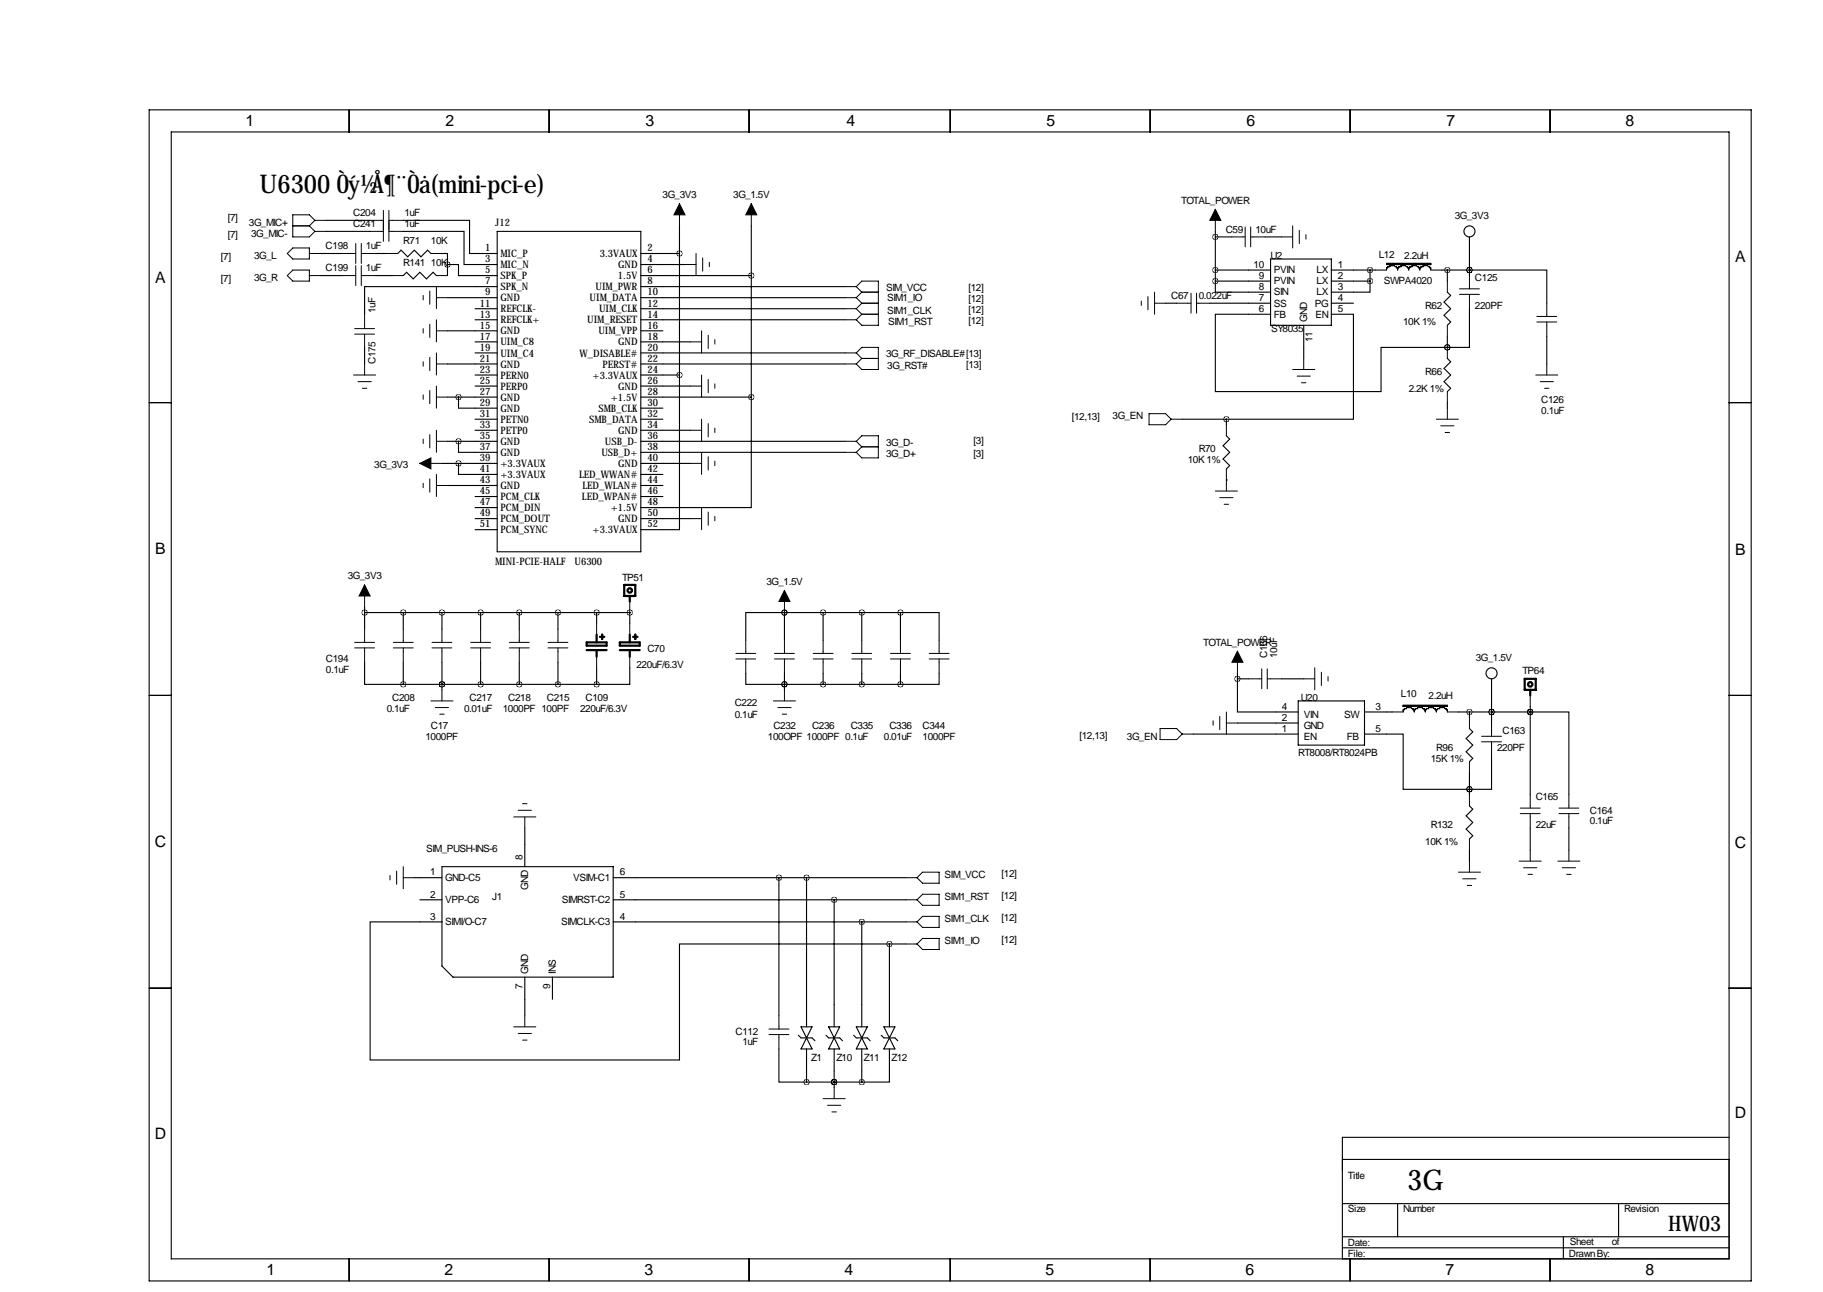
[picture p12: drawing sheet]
<svg xmlns="http://www.w3.org/2000/svg" width="419mm" height="297mm" viewBox="0 0 419 297" stroke-linecap="round" stroke-linejoin="round" font-family="sans-serif">
<g fill="none" stroke="#000" stroke-width=".25">
<path d="M34.3 25.3h368.3v269.2h-368.3zM39.4 30.3h358.1v259.1h-358.1zM80.3 25.3v5M126.2 25.3v5M172.2 25.3v5M218.4 25.3v5M264.4 25.3v5M310.4 25.3v5M356.4 25.3v5M73.7 58.3h5M74.9 53.2h10.2M74.9 50.7h10.2"/>
<path d="M86.4 58.3h2.5M91.4 58.3l.8-.8 1.5 1.5 1.5-1.5 1.6 1.5 1.5-1.5 .8 .8M92.7 50.7h15.2v7.6h6.4M92.7 53.2h14v7.6h7.6M101.6 58.3h1.3v2.5M114.3 53.2h33v73.7h-33zM147.3 58.3h8.9M156.2 51.9v34.3M172.7 51.9v39.4M279.4 54.5h3.8M279.4 53.2v11.4M290.8 54.5h3.8"/>
<path d="M292.1 59.5h14v15.3h-14zM337.8 54.5v8.9M73.7 63.4h5M83.8 79.9v3.8M86.4 63.4h3.8M92.7 63.4l.8-.8 1.5 1.5 1.5-1.5 1.5 1.5 1.6-1.5 .7 .8M102.9 60.8h2.5v2.6h8.9M102.9 68.4h11.4M102.9 76.1h11.4M102.9 60.8v2.6M109.2 71h5.1M109.2 73.5h5.1"/>
<path d="M109.2 78.6h5.1M114.3 65.9h-30.5v6.3M147.3 60.8h10.2M147.3 63.4h25.4M147.3 65.9h47M147.3 68.4h47M147.3 71h47M147.3 73.5h47M147.3 76.1h5.1M147.3 78.6h11.4M268 69.7h2.5M278.1 69.7h14"/>
<path d="M279.4 64.6v2.6h12.7M279.4 62.1h12.7M279.4 64.6h12.7M292.1 72.2h-12.7v17.8h38.1v-10.1h15.2M299.7 74.8v7.6M306.1 72.2h5v24.2h-29.2M306.1 62.1h10.1M306.1 64.6h8.9M306.1 69.7h5M315 64.6v2.6h-8.9M315 62.1v2.5M318.8 60.6h10.1v.2h-10.1z"/>
<path d="M318.8 62.1v-.5h.2v-.3h.5v-.2h1l.6 .2v.3h.5v-.3h.5v-.2h1l.5 .2v.3h.5v-.3h.5v-.2h1l.5 .2v.3h.5v-.3h.6v-.2h1l.5 .2v.3h.2v.5M321.3 61.6v.5M323.8 61.6v.5M326.4 61.6v.5M331.5 62.1h6.3M332.7 79.9h.1M332.7 62.1v2.5M332.7 77.3v2.6M332.7 67.2l.8 .7-1.5 1.6 1.5 1.5-1.5 1.5 1.5 1.5-.8 .8M337.8 62.1h17.8v7.6M337.8 62.1h.1M337.8 71v8.9h-5.1"/>
<path d="M355.6 77.3v6.4M34.3 92.6h5.1M102.9 83.7h11.4M102.9 91.3h11.4M105.4 91.3v2.5h8.9M109.2 81.1h5.1M109.2 86.2h5.1M109.2 88.8h5.1M109.2 96.4h5.1M109.2 98.9h5.1M147.3 81.1h47M147.3 83.7h47"/>
<path d="M147.3 86.2h8.9M147.3 88.8h11.4M147.3 91.3h25.4M147.3 93.8h5.1M147.3 96.4h5.1M147.3 98.9h11.4M156.2 86.2v35.6h-8.9M172.7 91.3v25.4h-25.4M271.8 96.4h10.1M281.9 96.4v1.2M332.7 92.6v1.2M332.7 82.4l.8 .8-1.5 1.5 1.5 1.5-1.5 1.5 1.5 1.6-.8 .7"/>
<path d="M397.5 92.6h5.1M101.6 106.5h12.7M102.9 101.5h11.4M102.9 111.6h11.4M105.4 101.5v2.5h8.9M105.4 106.5v2.6h8.9M109.2 114.2h5.1M109.2 116.7h5.1M109.2 119.2h5.1M147.3 101.5h47M147.3 104h47M147.3 106.5h11.4"/>
<path d="M147.3 109.1h5.1M147.3 111.6h5.1M147.3 114.2h5.1M147.3 119.2h11.4M281.9 110.3h.1M281.9 100.2l.8 .8-1.5 1.5 1.5 1.5-1.5 1.5 1.5 1.5-.8 .8M83.8 139.6v5M109.2 121.8h5.1M34.3 159.9h5.1M83.8 152.3v5h8.9M83.8 140.8h61M92.7 140.8v3.8"/>
<path d="M92.7 152.3v5M92.7 157.3h44.5M101.6 157.3h.1M101.6 140.8v3.8M101.6 152.3v6.3M110.5 140.8v3.8M110.5 152.3v5M119.4 140.8v3.8M119.4 152.3v5M128.3 140.8v3.8M128.3 152.3v5M137.2 140.8v2.6"/>
<path d="M137.2 153.5v3.8M144.8 140.8h.1M144.8 153.5v3.8h-7.6M144.8 140.8v2.6M171.4 154.8v2.5h8.9M180.3 157.3h.1M180.3 140.8h-8.9v6.4M180.3 140.8h.1M180.3 157.3h26.7M180.3 140.8v6.4M180.3 154.8v3.8M180.3 140.8h26.7"/>
<path d="M189.2 140.8v6.4M189.2 154.8v2.5M198.1 140.8v6.4M198.1 154.8v2.5M207 140.8h8.9v6.4M207 140.8v6.4M207 154.8v2.5M215.9 154.8v2.5h-8.9M284.5 156.1v7.6h13.9M284.5 156.1h2.5M284.5 154.8v1.3M294.6 156.1h5.1"/>
<path d="M342.9 156.1v10.1M397.5 159.9h5.1M274.3 168.8h24.1M284.5 166.2h13.9M298.4 161.1h15.3v10.2h-15.3zM313.7 168.8h8.9v12.7h15.2M313.7 163.7h6.3M322.6 163.7v-.5h.2v-.3h.5v-.2h1.1l.5 .2v.3h.5v-.3h.5v-.2h1l.5 .2v.3h.5v-.3h.5v-.2h1l.5 .2v.3h.6v-.3h.5v-.2h1l.5 .2v.3h.2v.5M322.6 162.2h10.1v.2h-10.1zM325.1 163.2v.5M327.7 163.2v.5M330.2 163.2v.5"/>
<path d="M335.3 163.7h16.5M337.8 167.5l.8 .8-1.5 1.5 1.5 1.5-1.5 1.5 1.5 1.6-.8 .7M337.8 163.7v1.3M337.8 177.7v5M342.9 163.7h.1M342.9 173.8v7.7h-5.1M351.8 163.7h8.9v19M351.8 163.7h.1M351.8 162.4v20.3M101.6 199.2h39.4v25.4h-36.9l-2.5-2.5zM120.6 190.4v8.8M337.8 181.5h.1"/>
<path d="M337.8 185.3l.8 .7-1.5 1.6 1.5 1.5-1.5 1.5 1.5 1.5-.8 .8M337.8 195.4v2.6M351.8 190.4v5M360.7 190.4v5M95.2 201.8h6.4M96.5 206.9h5.1M101.6 211.9h-16.5v31.8h71.1v-26.7h48.3M141 201.8h67.3M141 206.9h67.3M141 211.9h67.3M179.1 201.8v31.7M185.4 201.8v34.3"/>
<path d="M191.8 206.9v29.2M198.1 211.9v24.2M204.5 217v19.1M204.5 217h3.8M34.3 227.2h5.1M120.6 224.6v8.9M127 224.6v5.1M183.5 238l.6 .6h2.6l.7 .7M184.1 236.1h2.6l-2.6 5.1h2.6zM189.9 238l.6 .6h2.5l.7 .7M190.5 236.1h2.5l-2.5 5.1h2.5zM196.2 238l.6 .6h2.6l.7 .7"/>
<path d="M196.8 236.1h2.6l-2.6 5.1h2.6zM202.6 238l.6 .6h2.5l.7 .7M203.2 236.1h2.5l-2.5 5.1h2.5zM397.5 227.2h5.1M179.1 241.2v7.6h6.3M185.4 241.2v7.6M185.4 248.8h12.7M191.8 248.8h.1M191.8 241.2v8.8M198.1 241.2v7.6M204.5 241.2v7.6h-6.4M308.6 276.7h88.9"/>
<path d="M308.6 266.6h88.9M321.3 276.7v7.6M372.1 276.7v7.6M397.5 261.5h-88.9v27.9M80.3 289.4v5.1M126.2 289.4v5.1M172.2 289.4v5.1M218.4 289.4v5.1M264.4 289.4v5.1M308.6 284.3h88.9M308.6 286.9h88.9M310.4 289.4v5.1"/>
<path d="M356.4 289.4v5.1M359.4 284.3v5.1"/>
<circle cx="337.8" cy="53.2" r="1.27"/>
<circle cx="342.9" cy="154.8" r="1.27"/>
</g>
<g fill="none" stroke="#000" stroke-width=".23">
<path d="M67.3 57h3.8v2.5h-3.8l-1.3-1.2zM67.3 51.9h3.8M71.1 58.3h2.6M71.1 51.9l1.3 1.3M72.4 50.7l-1.3-1.3h-3.8v5.1h3.8l1.3-1.3M72.4 50.7h2.5M72.4 53.2h2.5M72.4 50.7l-1.3 1.2M78.7 58.3h3.1M81.8 56v4.6M83.1 58.3h3.3M83.1 56v4.6"/>
<path d="M85.1 50.7h3M85.1 53.2h3M88.1 48.4v7.1M88.9 58.3h2.5M89.4 50.7h3.3M89.4 48.4v7.1M89.4 53.2h3.3M99.1 58.3h2.5M156.2 46.8v5.1M160 58.3v5.1M161.5 59.3v3M172.7 46.8v5.1"/>
<path d="M279.4 48.1v5.1M283.2 54.5h3.1M286.3 52.2v4.6M287.5 54.5h3.3M287.5 52.2v4.6M294.6 54.5h2.6M297.2 51.9v5.1M298.7 52.9v3.1M300.2 54v1M66 63.4l1.3-1.3h3.8v2.5h-3.8zM71.1 63.4h2.6M78.7 63.4h3.1"/>
<path d="M81.5 75.6h4.6M81.5 76.8h4.6M81.8 61.1v4.5M83.1 61.1v4.5M83.1 63.4h3.3M83.8 72.2v3.4M83.8 76.8v3.1M90.2 63.4h2.5M97.3 67.9v1M97.3 75.6v1M98.8 66.9v3.1M98.8 74.5v3.1"/>
<path d="M100.3 63.4h2.6M100.3 68.4h2.6M100.3 65.9v5.1M100.3 73.5v5.1M100.3 76.1h2.6M157.5 60.8h2.5M158.7 78.6h2.6M161.3 76.1v5M162.8 77.1v3M163.1 60.3v1M164.3 78.1v1M194.3 65.9h2.5"/>
<path d="M194.3 68.4h2.5M194.3 71h2.5M194.3 73.5h2.5M196.8 65.9l1.3-1.3h3.8v10.2h-3.8l-1.3-1.3M196.8 65.9l1.3 1.3M196.8 68.4l1.3 1.3M196.8 71l1.3 1.2M198.1 69.7h3.8M198.1 67.2h3.8M198.1 67.2l-1.3 1.2M198.1 72.2h3.8M198.1 69.7l-1.3 1.3"/>
<path d="M198.1 72.2l-1.3 1.3M262.4 69.2v1M263.9 68.2v3M265.4 69.7h2.6M265.4 67.2v5M270.5 69.7h3.3M273.8 67.4v4.6M275.1 69.7h3M275.1 67.4v4.6M316.2 62.1h2.6M328.9 62.1h2.6M332.7 64.6v2.6"/>
<path d="M332.7 74.8v2.5M332.7 79.9v2.5M335.5 67.7h4.6M335.5 66.4h4.6M337.8 63.4v3M337.8 67.7v3.3M353.3 74h4.6M353.3 72.8h4.6M355.6 69.7v3.1M355.6 74v3.3M81.3 86.2h5.1M82.3 87.7h3"/>
<path d="M83.3 89.3h1M83.8 83.7v2.5M97.3 83.2v1M97.3 90.8v1M98.8 82.2v3M98.8 89.8v3M98.8 99.9v3.1M100.3 83.7h2.6M100.3 81.1v5.1M100.3 88.8v5M100.3 98.9v5.1M100.3 91.3h2.6"/>
<path d="M158.7 98.9h2.6M158.7 88.8h2.6M161.3 86.2v5.1M161.3 96.4v5.1M162.8 87.2v3.1M162.8 97.4v3M164.3 88.3v1M164.3 98.4v1M194.3 83.7h2.5M194.3 81.1h2.5M196.8 81.1l1.3-1.2h3.8v5h-3.8l-1.3-1.2M196.8 81.1l1.3 1.3"/>
<path d="M198.1 82.4h3.8M198.1 82.4l-1.3 1.3M264.2 95.1h3.8l1.2 1.3-1.2 1.2h-3.8zM269.2 96.4h2.6M281.9 97.6v2.6M297.2 84.9h5.1M298.2 86.5h3M299.2 88h1M299.7 82.4v2.5M330.2 96.4h5.1M331.2 97.9h3.1M332.2 99.4h1"/>
<path d="M332.7 90v2.6M332.7 93.8v2.6M353.1 86.2h5M354.1 87.7h3M355.1 89.3h1M355.6 83.7v2.5M96.5 106.5h5.1M97.3 101v1M97.3 111.1v1M98.8 110.1v3M100.3 109.1v5.1M100.3 101.5h2.6"/>
<path d="M100.3 111.6h2.6M158.7 119.2h2.6M158.7 106.5h2.6M161.3 104v5.1M161.3 116.7v5.1M162.8 105v3.1M162.8 117.7v3.1M164.3 106v1M164.3 118.7v1M194.3 101.5h2.5M194.3 104h2.5M196.8 101.5l1.3-1.3h3.8v5.1h-3.8l-1.3-1.3"/>
<path d="M196.8 101.5l1.3 1.2M198.1 102.7h3.8M198.1 102.7l-1.3 1.3M279.4 112.9h5.1M280.4 114.4h3.1M281.4 115.9h1M281.9 107.8v5.1M83.8 134.5v5.1M144.8 138.3v2.5M180.3 135.7v5.1M81.5 149h4.6M81.5 147.7h4.6"/>
<path d="M83.8 144.6v3.1M83.8 149v3.3M90.4 149h4.6M90.4 147.7h4.6M92.7 144.6v3.1M92.7 149v3.3M99.3 149h4.6M99.3 147.7h4.6M101.6 144.6v3.1M101.6 149v3.3M101.6 158.6v2.5M108.2 149h4.6"/>
<path d="M108.2 147.7h4.6M110.5 144.6v3.1M110.5 149v3.3M117.1 149h4.6M117.1 147.7h4.6M119.4 144.6v3.1M119.4 149v3.3M126 149h4.6M126 147.7h4.6M128.3 144.6v3.1M128.3 149v3.3M137.2 143.4v2.5"/>
<path d="M137.2 151v2.5M144.8 143.4v2.5M144.8 151v2.5M169.2 151.5h4.5M169.2 150.2h4.5M171.4 147.2v3M171.4 151.5v3.3M178.1 151.5h4.5M178.1 150.2h4.5M180.3 147.2v3M180.3 151.5v3.3M180.3 158.6v2.5"/>
<path d="M186.9 151.5h4.6M186.9 150.2h4.6M189.2 147.2v3M189.2 151.5v3.3M195.8 151.5h4.6M195.8 150.2h4.6M198.1 147.2v3M198.1 151.5v3.3M204.7 151.5h4.6M204.7 150.2h4.6M207 147.2v3M207 151.5v3.3"/>
<path d="M213.6 151.5h4.6M213.6 150.2h4.6M215.9 147.2v3M215.9 151.5v3.3M284.5 149.7v5.1M287 156.1h3.1M290.1 153.8v4.6M291.3 156.1h3.3M291.3 153.8v4.6M299.7 156.1h2.6M302.3 153.5v5.1M303.8 154.5v3.1"/>
<path d="M305.3 155.6v1M351.8 159.9v2.5M99.1 161.1h5M100.1 162.7h3M101.1 164.2h1M177.8 161.1h5.1M178.8 162.7h3.1M179.8 164.2h1M266.7 167.5h3.8l1.3 1.3-1.3 1.2h-3.8zM271.8 168.8h2.5M278.9 165.7v1M280.4 164.7v3.1"/>
<path d="M281.9 163.7v5.1M281.9 166.2h2.6M320 163.7h2.6M332.7 163.7h2.6M337.8 165v2.5M337.8 175.1v2.6M340.6 170.5h4.6M340.6 169.3h4.6M342.9 166.2v3.1M342.9 170.5v3.3M92.7 199.2v5.1M118.1 187.8h5.1"/>
<path d="M119.1 186.3h3.1M120.1 184.8h1.1M120.6 187.8v2.6M337.8 182.7v2.6M337.8 192.9v2.5M337.8 198v2.5M349.2 198h5.1M349.5 187.1h4.6M349.5 185.8h4.6M350.3 199.5h3M351.8 182.7v3.1M351.8 187.1v3.3"/>
<path d="M351.8 195.4v2.6M358.1 198h5.1M358.4 187.1h4.6M358.4 185.8h4.6M359.2 199.5h3M360.7 182.7v3.1M360.7 187.1v3.3M360.7 195.4v2.6M89.7 201.3v1M91.2 200.3v3M92.7 201.8h2.5M208.3 201.8h2.5"/>
<path d="M208.3 206.9h2.5M208.3 211.9h2.5M208.3 217h2.5M210.8 201.8l1.3-1.3h3.8v2.6h-3.8zM210.8 206.9l1.3-1.3h3.8v2.5h-3.8zM210.8 211.9l1.3-1.2h3.8v2.5h-3.8zM210.8 217l1.3-1.2h3.8v2.5h-3.8zM335.3 200.5h5.1M336.3 202h3M337.3 203.6h1M351.3 201h1M360.2 201h1"/>
<path d="M118.1 236.1h5.1M119.1 237.6h3.1M120.1 239.1h1.1M120.6 233.5v2.6M176.8 237.9h4.6M176.8 236.6h4.6M179.1 233.5v3.1M179.1 237.9v3.3M189.2 252.6h5.1M190.2 254.1h3.1M191.3 255.6h1M191.8 250v2.6"/>
</g>
<g fill="none" stroke="#000" stroke-width=".51">
<path d="M143.5 134.5h2.5v2.5h-2.5zM144.8 137v1.3M134.9 147.7h4.5v.7h-4.5zM134.9 149.5h4.5M137.2 145.9v1.8M137.2 149.5v1.5M137.9 146.4h1M138.4 145.9v1M142.5 149.5h4.6M142.5 147.7h4.6v.7h-4.6zM144.8 145.9v1.8M144.8 149.5v1.5"/>
<path d="M145.5 146.4h1.1M146 145.9v1M350.5 156.1h2.6v2.5h-2.6zM351.8 158.6v1.3"/>
<circle cx="144.8" cy="135.7" r=".51"/>
<circle cx="351.8" cy="157.3" r=".51"/>
</g>
<path d="M318.8 60.6h10.1v.2h-10.1zM322.6 162.2h10.1v.2h-10.1z" fill="#000" stroke="#000" stroke-width=".25"/>
<path d="M156.2 46.8l1.3 2.6h-2.6zM172.7 46.8l1.3 2.6h-2.6zM279.4 48.1l1.3 2.6h-2.6zM96.5 106.5l2.6-1.2v2.5zM83.8 134.5l1.3 2.5h-2.6zM180.3 135.7l1.3 2.6h-2.5zM284.5 149.7l1.3 2.6h-2.6z" fill="#000" stroke="#000" stroke-width=".23"/>
<path d="M204.4 217a.05 .05 0 0 0 .1 0 .05 .05 0 0 0-.1 0zM198.1 211.9a.05 .05 0 0 0 .1 0 .05 .05 0 0 0-.1 0zM191.7 206.9a.05 .05 0 0 0 .1 0 .05 .05 0 0 0-.1 0zM185.4 201.8a.05 .05 0 0 0 .1 0 .05 .05 0 0 0-.1 0zM191.7 248.8a.05 .05 0 0 0 .1 0 .05 .05 0 0 0-.1 0zM198.1 248.8a.05 .05 0 0 0 .1 0 .05 .05 0 0 0-.1 0zM191.7 248.8a.05 .05 0 0 0 .1 0 .05 .05 0 0 0-.1 0zM105.4 91.3a.05 .05 0 0 0 .1 0 .05 .05 0 0 0-.1 0zM105.4 101.5a.05 .05 0 0 0 .1 0 .05 .05 0 0 0-.1 0zM156.2 58.3a.05 .05 0 0 0 .1 0 .05 .05 0 0 0-.1 0zM105.4 106.5a.05 .05 0 0 0 .1 0 .05 .05 0 0 0-.1 0zM172.7 63.4a.05 .05 0 0 0 .1 0 .05 .05 0 0 0-.1 0zM172.7 91.3a.05 .05 0 0 0 .1 0 .05 .05 0 0 0-.1 0zM92.7 157.3a.05 .05 0 0 0 .1 0 .05 .05 0 0 0-.1 0zM110.4 157.3a.05 .05 0 0 0 .1 0 .05 .05 0 0 0-.1 0zM119.3 157.3a.05 .05 0 0 0 .1 0 .05 .05 0 0 0-.1 0zM119.3 140.8a.05 .05 0 0 0 .1 0 .05 .05 0 0 0-.1 0zM110.4 140.8a.05 .05 0 0 0 .1 0 .05 .05 0 0 0-.1 0zM92.7 140.8a.05 .05 0 0 0 .1 0 .05 .05 0 0 0-.1 0zM180.3 157.3a.05 .05 0 0 0 .1 0 .05 .05 0 0 0-.1 0zM180.3 140.8a.05 .05 0 0 0 .1 0 .05 .05 0 0 0-.1 0zM180.3 157.3a.05 .05 0 0 0 .1 0 .05 .05 0 0 0-.1 0zM180.3 140.8a.05 .05 0 0 0 .1 0 .05 .05 0 0 0-.1 0zM189.2 157.3a.05 .05 0 0 0 .1 0 .05 .05 0 0 0-.1 0zM198.1 157.3a.05 .05 0 0 0 .1 0 .05 .05 0 0 0-.1 0zM207 157.3a.05 .05 0 0 0 .1 0 .05 .05 0 0 0-.1 0zM189.2 140.8a.05 .05 0 0 0 .1 0 .05 .05 0 0 0-.1 0zM198.1 140.8a.05 .05 0 0 0 .1 0 .05 .05 0 0 0-.1 0zM207 140.8a.05 .05 0 0 0 .1 0 .05 .05 0 0 0-.1 0zM156.2 86.2a.05 .05 0 0 0 .1 0 .05 .05 0 0 0-.1 0zM83.8 140.8a.05 .05 0 0 0 .1 0 .05 .05 0 0 0-.1 0zM128.2 140.8a.05 .05 0 0 0 .1 0 .05 .05 0 0 0-.1 0zM128.2 157.3a.05 .05 0 0 0 .1 0 .05 .05 0 0 0-.1 0zM185.4 248.8a.05 .05 0 0 0 .1 0 .05 .05 0 0 0-.1 0zM179 201.8a.05 .05 0 0 0 .1 0 .05 .05 0 0 0-.1 0zM137.1 140.8a.05 .05 0 0 0 .1 0 .05 .05 0 0 0-.1 0zM137.1 157.3a.05 .05 0 0 0 .1 0 .05 .05 0 0 0-.1 0zM144.7 140.8a.05 .05 0 0 0 .1 0 .05 .05 0 0 0-.1 0zM351.7 163.7a.05 .05 0 0 0 .1 0 .05 .05 0 0 0-.1 0zM337.8 163.7a.05 .05 0 0 0 .1 0 .05 .05 0 0 0-.1 0zM337.8 181.5a.05 .05 0 0 0 .1 0 .05 .05 0 0 0-.1 0zM337.8 181.5a.05 .05 0 0 0 .1 0 .05 .05 0 0 0-.1 0zM351.7 163.7a.05 .05 0 0 0 .1 0 .05 .05 0 0 0-.1 0zM284.4 156.1a.05 .05 0 0 0 .1 0 .05 .05 0 0 0-.1 0zM337.8 62.1a.05 .05 0 0 0 .1 0 .05 .05 0 0 0-.1 0zM332.7 62.1a.05 .05 0 0 0 .1 0 .05 .05 0 0 0-.1 0zM332.7 79.9a.05 .05 0 0 0 .1 0 .05 .05 0 0 0-.1 0zM332.7 79.9a.05 .05 0 0 0 .1 0 .05 .05 0 0 0-.1 0zM337.8 62.1a.05 .05 0 0 0 .1 0 .05 .05 0 0 0-.1 0zM281.9 96.4a.05 .05 0 0 0 .1 0 .05 .05 0 0 0-.1 0zM314.9 64.6a.05 .05 0 0 0 .1 0 .05 .05 0 0 0-.1 0zM102.8 60.8a.05 .05 0 0 0 .1 0 .05 .05 0 0 0-.1 0zM314.9 62.1a.05 .05 0 0 0 .1 0 .05 .05 0 0 0-.1 0z" fill="#000" stroke="#000" stroke-width="1.3"/>
<text font-size="6.6" x="323.6" y="273.7">3G</text>
<text font-size="5.9" x="59.7" y="44.3">U6300 Òý½Å¶¨Òå(mini-pci-e)</text>
<text font-size="4.9" x="383.5" y="283.1">HW03</text>
<g font-size="3.6">
<text x="56.5" y="29">1</text>
<text x="102.4" y="29">2</text>
<text x="148.4" y="29">3</text>
<text x="194.6" y="29">4</text>
<text x="240.6" y="29">5</text>
<text x="286.6" y="29">6</text>
<text x="332.6" y="29">7</text>
<text x="373.7" y="29">8</text>
<text x="35.7" y="65.1">A</text>
<text x="398.9" y="60.3">A</text>
<text x="35.7" y="127.3">B</text>
<text x="398.9" y="127.6">B</text>
<text x="35.6" y="194.6">C</text>
<text x="398.8" y="194.9">C</text>
<text x="398.8" y="257.1">D</text>
<text x="35.6" y="261.9">D</text>
<text x="61.3" y="293.2">1</text>
<text x="102.2" y="293.2">2</text>
<text x="148.2" y="293.2">3</text>
<text x="194.1" y="293.2">4</text>
<text x="240.4" y="293.2">5</text>
<text x="286.3" y="293.2">6</text>
<text x="332.3" y="293.2">7</text>
<text x="378.3" y="293.2">8</text>
</g>
<g font-size="2.4">
<text x="113.9" y="51.9">J12</text>
<text x="111.6" y="57.8">1</text>
<text x="115.1" y="59.1">MIC_P</text>
<text x="137.9" y="59.1">3.3VAUX</text>
<text x="148.8" y="57.8">2</text>
<text x="111.6" y="60.3">3</text>
<text x="111.6" y="62.9">5</text>
<text x="111.6" y="65.4">7</text>
<text x="115.1" y="61.6">MIC_N</text>
<text x="115.1" y="64.2">SPK_P</text>
<text x="142.1" y="64.2">1.5V</text>
<text x="142.1" y="61.6">GND</text>
<text x="148.8" y="60.3">4</text>
<text x="148.8" y="62.9">6</text>
<text x="148.8" y="65.4">8</text>
<text x="110.3" y="70.5">11</text>
<text x="111.6" y="67.9">9</text>
<text x="115.1" y="66.7">SPK_N</text>
<text x="115.1" y="69.3">GND</text>
<text x="115.1" y="71.8">REFCLK-</text>
<text x="135.6" y="69.3">UIM_DATA</text>
<text x="136.9" y="66.7">UIM_PWR</text>
<text x="137.7" y="71.8">UIM_CLK</text>
<text x="148.8" y="67.9">10</text>
<text x="148.8" y="70.5">12</text>
<text x="110.3" y="73">13</text>
<text x="110.3" y="75.6">15</text>
<text x="115.1" y="74.3">REFCLK+</text>
<text x="115.1" y="76.9">GND</text>
<text x="135" y="74.3">UIM_RESET</text>
<text x="137.6" y="76.9">UIM_VPP</text>
<text x="148.8" y="73">14</text>
<text x="148.8" y="75.6">16</text>
<text x="110.3" y="78.1">17</text>
<text x="110.3" y="80.6">19</text>
<text x="110.3" y="83.2">21</text>
<text x="115.1" y="79.4">UIM_C8</text>
<text x="115.1" y="82">UIM_C4</text>
<text x="133.2" y="82">W_DISABLE#</text>
<text x="142.1" y="79.4">GND</text>
<text x="148.8" y="78.1">18</text>
<text x="148.8" y="80.6">20</text>
<text x="148.8" y="83.2">22</text>
<text x="110.3" y="85.7">23</text>
<text x="110.3" y="88.3">25</text>
<text x="115.1" y="84.5">GND</text>
<text x="115.1" y="87">PERN0</text>
<text x="115.1" y="89.6">PERP0</text>
<text x="136.2" y="87">+3.3VAUX</text>
<text x="138.5" y="84.5">PERST#</text>
<text x="142.1" y="89.6">GND</text>
<text x="148.8" y="85.7">24</text>
<text x="148.8" y="88.3">26</text>
<text x="110.3" y="90.8">27</text>
<text x="110.3" y="93.3">29</text>
<text x="110.3" y="95.9">31</text>
<text x="115.1" y="92.1">GND</text>
<text x="115.1" y="94.7">GND</text>
<text x="137.6" y="94.7">SMB_CLK</text>
<text x="140.4" y="92.1">+1.5V</text>
<text x="148.8" y="90.8">28</text>
<text x="148.8" y="93.3">30</text>
<text x="148.8" y="95.9">32</text>
<text x="110.3" y="98.4">33</text>
<text x="110.3" y="101">35</text>
<text x="115.1" y="97.2">PETN0</text>
<text x="115.1" y="99.7">PETP0</text>
<text x="135.4" y="97.2">SMB_DATA</text>
<text x="142.1" y="99.7">GND</text>
<text x="148.8" y="98.4">34</text>
<text x="148.8" y="101">36</text>
<text x="110.3" y="103.5">37</text>
<text x="110.3" y="106">39</text>
<text x="115.1" y="102.3">GND</text>
<text x="115.1" y="104.8">GND</text>
<text x="115.1" y="107.4">+3.3VAUX</text>
<text x="138.3" y="104.8">USB_D+</text>
<text x="139.1" y="102.3">USB_D-</text>
<text x="142.1" y="107.4">GND</text>
<text x="148.8" y="103.5">38</text>
<text x="148.8" y="106">40</text>
<text x="110.3" y="108.6">41</text>
<text x="110.3" y="111.1">43</text>
<text x="110.3" y="113.7">45</text>
<text x="115.1" y="109.9">+3.3VAUX</text>
<text x="115.1" y="112.4">GND</text>
<text x="133.1" y="109.9">LED_WWAN#</text>
<text x="133.9" y="112.4">LED_WLAN#</text>
<text x="148.8" y="108.6">42</text>
<text x="148.8" y="111.1">44</text>
<text x="148.8" y="113.7">46</text>
<text x="110.3" y="116.2">47</text>
<text x="110.3" y="118.7">49</text>
<text x="115.1" y="115">PCM_CLK</text>
<text x="115.1" y="117.5">PCM_DIN</text>
<text x="133.8" y="115">LED_WPAN#</text>
<text x="140.4" y="117.5">+1.5V</text>
<text x="148.8" y="116.2">48</text>
<text x="148.8" y="118.7">50</text>
<text x="110.3" y="121.3">51</text>
<text x="115.1" y="120.1">PCM_DOUT</text>
<text x="115.1" y="122.6">PCM_SYNC</text>
<text x="136.2" y="122.6">+3.3VAUX</text>
<text x="142.1" y="120.1">GND</text>
<text x="148.8" y="121.3">52</text>
<text x="113.8" y="129.8">MINI-PCIE-HALF</text>
<text x="132.1" y="129.8">U6300</text>
</g>
<g font-size="2.3">
<text x="152.3" y="45.6">3G_3V3</text>
<text x="168.6" y="45.6">3G_1.5V</text>
<text x="271.6" y="46.8">TOTAL_POWER</text>
<text x="52.4" y="50.9">[7]</text>
<text x="57.2" y="51.9">3G_MIC+</text>
<text x="81.2" y="49.7">C204</text>
<text x="81.2" y="52.2">C241</text>
<text x="93" y="49.7">1uF</text>
<text x="93" y="52.2">1uF</text>
<text x="281.8" y="53.5">C59</text>
<text x="288.6" y="53.5">10uF</text>
<text x="334.4" y="50.4">3G_3V3</text>
<text x="50.8" y="59.8">[7]</text>
<text x="52.4" y="54.7">[7]</text>
<text x="57.7" y="54.5">3G_MIC-</text>
<text x="58.4" y="59.5">3G_L</text>
<text x="74.9" y="57.3">C198</text>
<text x="84.1" y="57.3">1uF</text>
<text x="92.7" y="56">R71</text>
<text x="99.1" y="56">10K</text>
<text x="292.1" y="59.5">U2</text>
<text x="317" y="59.3">L12</text>
<text x="322.8" y="59.5">2.2uH</text>
<text x="50.8" y="64.9">[7]</text>
<text x="58.4" y="64.6">3G_R</text>
<text x="74.9" y="62.4">C199</text>
<text x="84.1" y="62.4">1uF</text>
<text x="92.7" y="61.1">R141</text>
<text x="99.1" y="61.1">10K</text>
<text x="288.2" y="61.6">10</text>
<text x="289.4" y="64.1">9</text>
<text x="292.9" y="65.4">PVIN</text>
<text x="292.9" y="62.9">PVIN</text>
<text x="302.7" y="62.9">LX</text>
<text x="302.7" y="65.4">LX</text>
<text x="307.6" y="61.6">1</text>
<text x="307.6" y="64.1">2</text>
<text x="318.1" y="65.4">SWPA4020</text>
<text x="339.1" y="64.6">C125</text>
<text x="86.4" y="72" transform="rotate(-90 86.4 72)">1uF</text>
<text x="203.7" y="66.9">SIM_VCC</text>
<text x="204" y="69.2">SIM1_IO</text>
<text x="222.6" y="66.9">[12]</text>
<text x="222.6" y="69.5">[12]</text>
<text x="269.2" y="68.7">C67</text>
<text x="275.6" y="68.7">0.022uF</text>
<text x="289.4" y="69.2">7</text>
<text x="289.4" y="66.7">8</text>
<text x="289.4" y="71.7">6</text>
<text x="292.9" y="70.5">SS</text>
<text x="292.9" y="67.9">SIN</text>
<text x="302.3" y="70.5">PG</text>
<text x="302.7" y="67.9">LX</text>
<text x="307.6" y="66.7">3</text>
<text x="307.6" y="69.2">4</text>
<text x="307.6" y="71.7">5</text>
<text x="327.7" y="71">R62</text>
<text x="339.1" y="71">220PF</text>
<text x="204" y="72.2">SIM1_CLK</text>
<text x="204.2" y="74.8">SIM1_RST</text>
<text x="222.6" y="72">[12]</text>
<text x="222.6" y="74.5">[12]</text>
<text x="292.2" y="76.3">SY8035</text>
<text x="292.9" y="73">FB</text>
<text x="300.5" y="74" transform="rotate(-90 300.5 74)">GND</text>
<text x="302.4" y="73">EN</text>
<text x="322.6" y="74.8">10K 1%</text>
<text x="86.4" y="83.7" transform="rotate(-90 86.4 83.7)">C175</text>
<text x="203.7" y="82.2">3G_RF_DISABLE#[13]</text>
<text x="301.8" y="78.7" transform="rotate(-90 301.8 78.7)">11</text>
<text x="204" y="84.9">3G_RST#</text>
<text x="222.1" y="84.7">[13]</text>
<text x="327.7" y="86.2">R66</text>
<text x="323.8" y="90">2.2K 1%</text>
<text x="354.3" y="92.6">C126</text>
<text x="354.3" y="95.1">0.1uF</text>
<text x="223.8" y="102">[3]</text>
<text x="246.4" y="96.6">[12,13]</text>
<text x="255.8" y="96.4">3G_EN</text>
<text x="86" y="107.6">3G_3V3</text>
<text x="203.7" y="102.5">3G_D-</text>
<text x="203.7" y="105">3G_D+</text>
<text x="223.8" y="105">[3]</text>
<text x="273" y="106.5">10K 1%</text>
<text x="275.6" y="104">R70</text>
<text x="79.9" y="133.2">3G_3V3</text>
<text x="143" y="133.5">TP51</text>
<text x="176.2" y="134.5">3G_1.5V</text>
<text x="148.8" y="150">C70</text>
<text x="276.6" y="148.4">TOTAL_POWER</text>
<text x="74.9" y="152.3">C194</text>
<text x="74.9" y="154.8">0.1uF</text>
<text x="146.3" y="153.5">220uF/6.3V</text>
<text x="291.3" y="151.2" transform="rotate(-90 291.3 151.2)">C166</text>
<text x="293.6" y="151.2" transform="rotate(-90 293.6 151.2)">10uF</text>
<text x="339.3" y="152">3G_1.5V</text>
<text x="350" y="155.1">TP64</text>
<text x="90.2" y="161.1">C208</text>
<text x="107.9" y="161.1">C217</text>
<text x="116.8" y="161.1">C218</text>
<text x="125.7" y="161.1">C215</text>
<text x="134.6" y="161.1">C109</text>
<text x="299.1" y="161.1">U20</text>
<text x="322.1" y="160.1">L10</text>
<text x="328.4" y="160.6">2.2uH</text>
<text x="88.9" y="163.7">0.1uF</text>
<text x="99.1" y="167.5">C17</text>
<text x="106.7" y="163.7">0.01uF</text>
<text x="115.6" y="163.7">1000PF 100PF</text>
<text x="133.3" y="163.7">220uF/6.3V</text>
<text x="168.9" y="162.4">C222</text>
<text x="168.9" y="165">0.1uF</text>
<text x="177.8" y="167.5">C232</text>
<text x="186.7" y="167.5">C236</text>
<text x="195.6" y="167.5">C335</text>
<text x="204.5" y="167.5">C336</text>
<text x="212.1" y="167.5">C344</text>
<text x="294.7" y="165.7">2</text>
<text x="294.7" y="163.2">4</text>
<text x="299.7" y="167.5">GND</text>
<text x="299.7" y="165">VIN</text>
<text x="309" y="165">SW</text>
<text x="316.2" y="163.2">3</text>
<text x="97.8" y="170">1000PF</text>
<text x="176.5" y="170">100OPF 1000PF 0.1uF</text>
<text x="203.2" y="170">0.01uF</text>
<text x="212.1" y="170">1000PF</text>
<text x="248.2" y="169.8">[12,13]</text>
<text x="259.1" y="170">3G_EN</text>
<text x="294.7" y="168.3">1</text>
<text x="298.4" y="173.8">RT8008/RT8024PB</text>
<text x="299.7" y="170">EN</text>
<text x="309.7" y="170">FB</text>
<text x="316.2" y="168.3">5</text>
<text x="330.2" y="172.6">R96</text>
<text x="344.2" y="172.6">220PF</text>
<text x="345.4" y="168.8">C163</text>
<text x="328.9" y="175.1">15K 1%</text>
<text x="353.1" y="184">C165</text>
<text x="328.9" y="190.4">R132</text>
<text x="353.1" y="190.4">22uF</text>
<text x="365.5" y="187.1">C164</text>
<text x="365.5" y="189.3">0.1uF</text>
<text x="98" y="196">SIM_PUSH-INS-6</text>
<text x="120.1" y="197.7" transform="rotate(-90 120.1 197.7)">8</text>
<text x="327.7" y="194.2">10K 1%</text>
<text x="98.9" y="201.3">1</text>
<text x="102.4" y="202.6">GND-C5</text>
<text x="131.8" y="202.6">VSIM-C1</text>
<text x="142.5" y="201.3">6</text>
<text x="217.2" y="201.8">SIM_VCC</text>
<text x="230.3" y="201.5">[12]</text>
<text x="98.9" y="206.4">2</text>
<text x="102.4" y="207.6">VPP-C6</text>
<text x="113.2" y="206.9">J1</text>
<text x="121.4" y="204.6" transform="rotate(-90 121.4 204.6)">GND</text>
<text x="129.1" y="207.6">SIMRST-C2</text>
<text x="142.5" y="206.4">5</text>
<text x="217.2" y="206.9">SIM1_RST</text>
<text x="230.3" y="206.6">[12]</text>
<text x="98.9" y="211.4">3</text>
<text x="102.4" y="212.7">SIMI/O-C7</text>
<text x="129" y="212.7">SIMCLK-C3</text>
<text x="142.5" y="211.4">4</text>
<text x="217.2" y="211.9">SIM1_CLK</text>
<text x="230.3" y="211.7">[12]</text>
<text x="217.2" y="217">SIM1_IO</text>
<text x="230.3" y="216.8">[12]</text>
<text x="120.1" y="227.4" transform="rotate(-90 120.1 227.4)">7</text>
<text x="121.4" y="223.9" transform="rotate(-90 121.4 223.9)">GND</text>
<text x="126.5" y="227.4" transform="rotate(-90 126.5 227.4)">9</text>
<text x="127.8" y="223.9" transform="rotate(-90 127.8 223.9)">INS</text>
<text x="169.1" y="237.9">C112</text>
<text x="170.7" y="240.1">1uF</text>
<text x="186.5" y="244">Z1</text>
<text x="192.3" y="244">Z10</text>
<text x="198.6" y="244">Z11</text>
<text x="205" y="244">Z12</text>
<text x="309.9" y="271.1">Title</text>
<text x="309.9" y="278.8">Size</text>
<text x="322.6" y="278.8">Number</text>
<text x="373.4" y="278.8">Revision</text>
<text x="309.9" y="286.4">Date:</text>
<text x="360.9" y="286.1">Sheet</text>
<text x="370.5" y="286.1">of</text>
<text x="309.9" y="288.9">File:</text>
<text x="360.7" y="288.9">Drawn By:</text>
</g>
</svg>
